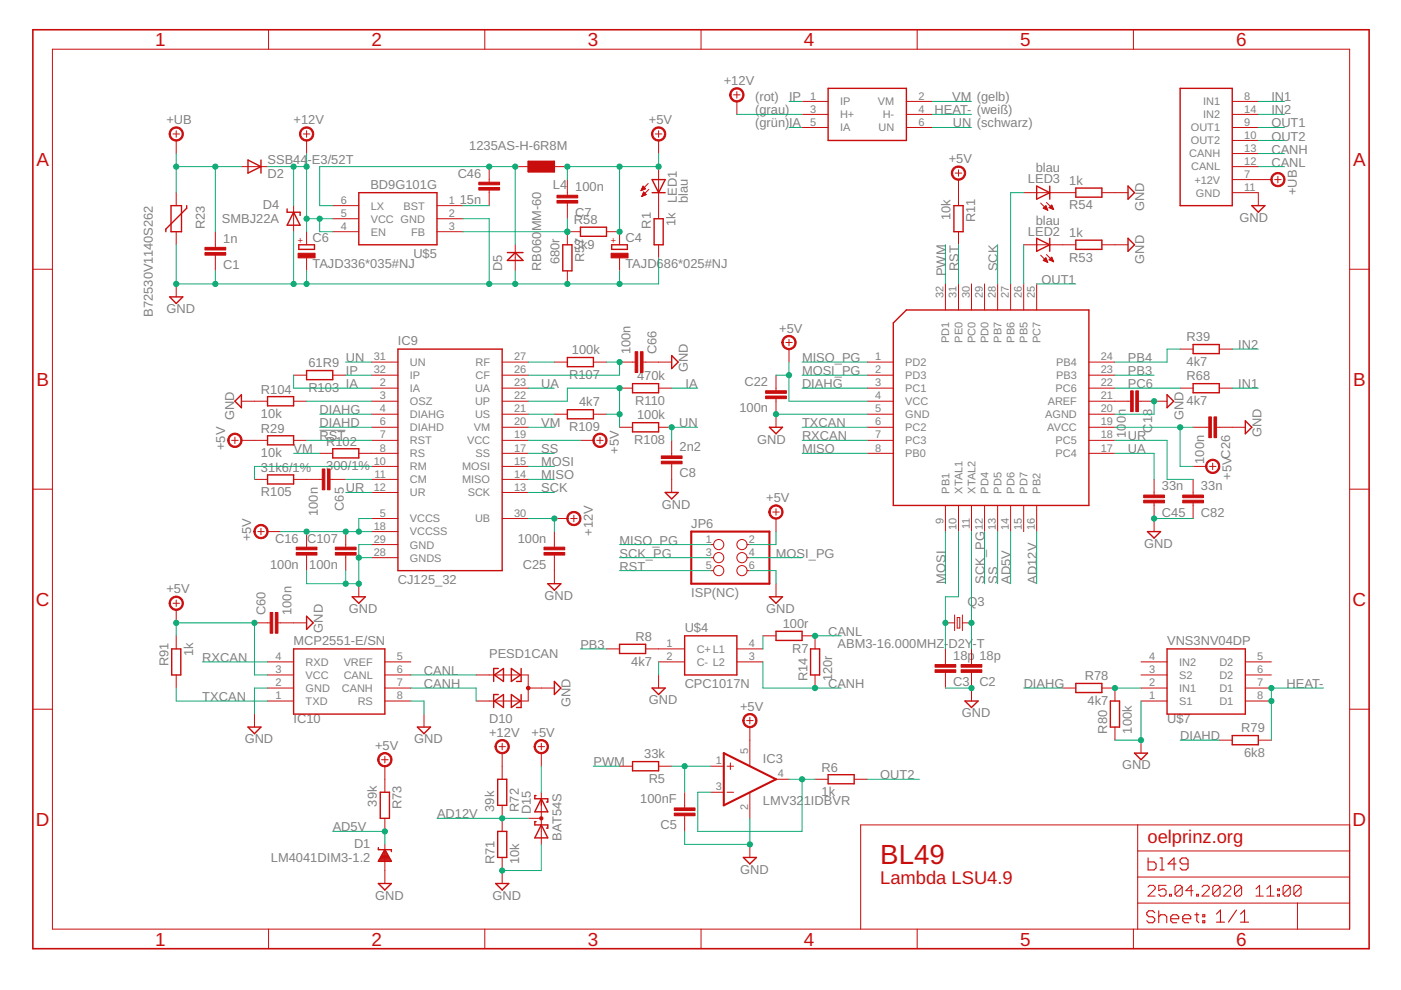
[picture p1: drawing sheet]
<svg xmlns="http://www.w3.org/2000/svg" width="297mm" height="210mm" viewBox="0 0 297 210" stroke-linecap="round" stroke-linejoin="round" font-family="sans-serif">
<path d="M67.8 91.2h5.4" fill="none" stroke="#808080" stroke-width=".21"/>
<g fill="none" stroke="#c90d0c" stroke-width=".3">
<path d="M175.6 18.7h16.6v11.1h-16.6zM250.2 18.7h11.1v24.9h-11.1zM52.6 33.9l2.7 1.4-2.7 1.4zM55.3 33.9v2.8M112 34.2h5.5v2.2h-5.5zM138.3 38.1h2.7l-1.4 2.8zM219.8 39.5l2.8 1.4-2.8 1.3zM222.6 39.5v2.7M228.1 39.9h5.5v1.9h-5.5zM239.2 39.5l1.3 1.4-1.3 1.3zM36.3 43.6h2.2v5.5h-2.2zM39.6 43.6v.6l-4.4 4.4v.5"/>
<path d="M60.9 44.3v.7h2.7v.7M62.3 45l1.3 2.8h-2.7zM63.4 51.9h3.3v1h-3.3zM76.1 40.9h16.5v11h-16.5zM107.6 53.6h3.3M109.2 53.6l1.7 1.6h-3.3zM119.3 51.9h2v5.5h-2zM123.1 48.2h5.5v1.9h-5.5zM129.7 51.9h3.3v1h-3.3zM138.3 40.9h2.7M138.7 46.4h1.9v5.5h-1.9zM202.2 43.6h2v5.5h-2z"/>
<path d="M219.8 50.5l2.8 1.4-2.8 1.4zM222.6 50.5v2.8M228.1 50.9h5.5v2h-5.5zM239.2 50.5l1.3 1.4-1.3 1.4zM265.4 43.6h2.8l-1.4 1.4zM36 62.9h2.8l-1.4 1.4zM65 78.6h5.5v1.9h-5.5zM84.4 74h22.1v47h-22.1zM120.3 75.8h5.5v1.9h-5.5zM142.4 75.4l1.4 1.4-1.4 1.3zM189.4 68.5l2.8-2.8h38.7v41.5h-41.5zM253 73h5.5v2h-5.5z"/>
<path d="M51.2 83.7v2.7l-1.4-1.3zM56.7 84.1h5.6v1.9h-5.6zM56.7 92.4h5.6v1.9h-5.6zM70.5 95.1h5.6v2h-5.6zM120.3 86.9h5.5v1.9h-5.5zM134.1 89.6h5.5v2h-5.5zM134.1 81.3h5.5v2h-5.5zM163.1 90.6h2.8l-1.4 1.4zM247.4 83.7l1.4 1.4-1.4 1.3zM253 81.3h5.5v2h-5.5zM264 89.2l1.4 1.4-1.4 1.4zM56.7 100.7h5.6v1.9h-5.6z"/>
<path d="M141 104.4h2.8l-1.4 1.4zM243.3 112.7h2.8l-1.4 1.4zM36.4 137.6h1.9v5.5h-1.9zM62.3 137.6h19.3v13.8h-19.3zM65 130.7l1.4 1.4-1.4 1.3zM74.7 126.5h2.7l-1.3 1.4zM116.1 123.8h2.8l-1.4 1.3zM131.4 136.6h5.5v2h-5.5zM145.2 134.8h11v8.3h-11zM163.1 126.5h2.8l-1.4 1.4zM164.5 133.9h5.6v1.9h-5.6zM171.9 137.6h1.9v5.5h-1.9z"/>
<path d="M247.4 137.6h16.6v13.8h-16.6zM52.6 154.2h2.7l-1.3 1.4zM88.5 154.2h2.8l-1.4 1.4zM104.8 143.1l1.9-1.4v2.8zM104.8 148.6l1.9-1.3v2.7zM105.6 141.7h-.9v2.8M105.6 147.3h-.9v2.7M108.4 147.3l1.9 1.3-1.9 1.4zM108.4 141.7l1.9 1.4-1.9 1.4zM110.5 141.7v2.8h-1M110.5 147.3v2.7h-1M117.5 144.5l1.4 1.4-1.4 1.4z"/>
<path d="M138.3 145.9h2.7l-1.4 1.4zM204.6 148.6h2.8l-1.4 1.4zM228.1 144.9h5.5v1.9h-5.5zM235.4 148.6h2v5.6h-2zM240.5 159.7h2.8l-1.4 1.4zM261.3 156h5.5v1.9h-5.5zM80.2 179.7v.4h2.8v.5M80.6 168h2v5.5h-2zM105.5 176.3h1.9v5.5h-1.9zM105.5 165.2h1.9v5.6h-1.9zM113.7 174.2h-.3v.7h2.7v.7h-.2M113.7 168.7h-.3v.7h2.7v.7h-.2"/>
<path d="M114.8 174.9l1.3 2.8h-2.7zM114.8 169.4l1.3 2.7h-2.7zM134.1 161.5h5.5v1.9h-5.5zM175.6 164.3h5.5v1.9h-5.5zM80.2 187.3h2.8l-1.4 1.4zM80.3 182.6h2.6M80.4 182.3h2.4M80.5 182.1h2.2M80.7 181.8h1.8M80.8 181.6h1.6M80.9 181.3h1.4M81.1 181.1h1"/>
<path d="M81.2 180.8h.8M81.3 180.6h.6M81.5 180.4h.2M81.6 180.1l1.4 2.5h-2.8zM105.1 187.3h2.8l-1.4 1.4zM157.6 181.8h2.8l-1.4 1.4z"/>
</g>
<g fill="none" stroke="#c90d0c" stroke-width=".21">
<path d="M11.1 10.4h275.1v186.6h-275.1zM56.9 6.3v4.1M102.8 6.3v4.1M148.6 6.3v4.1M156.2 19.4v1.4M194.5 6.3v4.1M240.3 6.3v4.1M36.7 28.4h1.4M37.4 27.7v1.4M37.4 29.8v2.8M51.2 35.3h5.5M64.3 28.4h1.4"/>
<path d="M65 27.7v1.4M65 29.8v2.8M103.7 35.3v3.3M109.2 35.3h2.8M117.5 35.3h2.8M120.3 38.1v3.3M136.1 40h.7M136.2 39.8h.5M136.2 39.7h.4M136.3 39.6h.1M136.3 39.5l.6 .5-1 .4zM137.4 38.9l-1.5 1.5"/>
<path d="M139 28.4h1.3M139.6 27.7v1.4M139.6 29.8v2.8M139.6 35.3v11.1M155.5 20.1h1.4M156.2 21.5v2.8M170.1 21.5h5.5M170.1 24.3h5.5M170.1 27h5.5M192.2 21.5h5.5M192.2 24.3h5.5M192.2 27h5.5"/>
<path d="M202.5 36.7h1.4M203.2 36v1.4M203.2 38.1v5.5M261.3 35.3h5.5M261.3 21.5h5.5M261.3 24.3h5.5M261.3 27h5.5M261.3 32.6h5.5M261.3 38.1h8.3M261.3 29.8h5.5M270.3 38.1h1.3M270.9 37.4v1.4"/>
<path d="M7 57.1h4.1M37.4 40.9v2.7M37.4 49.1v2.8M45.7 49.1v3.4M45.7 54.1v3.3M62.3 43.6v5.5M65 49.1v2.8M65 54.7v2.7M70.5 43.6h5.6M70.5 46.4h5.6M70.5 49.1h5.6M92.6 43.6h5.6"/>
<path d="M92.6 46.4h5.6M92.6 49.1h5.6M103.7 40.3v3.3M109.2 51.9v5.5M120.3 43.1v3.3M120.3 57.4v2.8M123.1 49.1h-2.8v2.8M128.6 49.1h2.8v2.8M131.4 54.7v2.7M135.9 40.4h.1M136 40.2h.3M136 40.1h.7"/>
<path d="M136.1 41.6h.1M136.1 41.4h.5M136.2 41.3h.7M136.2 41.2h.7M136.3 41h.5M136.4 40.9h.3M136.4 40.8h.1M136.5 40.7l.5 .6-.9 .4zM137.6 40.2l-1.5 1.5M139.6 51.9v2.8M203.2 49.1v2.8M217 51.9h11.1"/>
<path d="M217 40.9h11.1M220.6 54.1l1.5 1.5M220.6 43.1l1.5 1.5M221.2 55.2l.5-.5 .4 .9zM221.2 44.2l.9 .4M221.2 44.2l.5-.6 .4 1M221.2 44.1h.8M221.3 55.1h.6M221.3 55.3h.7M221.3 44h.6M221.4 55h.5M221.4 44.3h.6"/>
<path d="M221.5 43.9h.3M221.5 54.9h.3M221.6 55.4h.5M221.6 43.7h.2M221.7 54.7h.1M221.7 44.4h.4M221.9 54l1.5 1.5M221.9 42.9l1.5 1.5M221.9 55.5h.2M222.1 44.5h.1M222.4 55.1l.6-.6 .4 1zM222.4 44l.6-.5 .4 .9z"/>
<path d="M222.5 44h.7M222.5 55h.7M222.5 55.1h.7M222.6 43.9h.6M222.7 54.9h.4M222.7 44.1h.6M222.7 43.7h.4M222.8 54.7h.3M222.9 55.3h.4M222.9 43.6h.1M222.9 54.6h.1M223 44.3h.3"/>
<path d="M223.2 55.4h.2M223.3 44.4h.1M233.6 51.9h5.6M233.6 40.9h5.6M261.3 40.9h5.5v2.7M286.2 57.1h4.1M37.4 60.2v2.7M62.3 79.5h2.7M70.5 79.5h2.8M78.8 79.5h5.6M78.8 76.8h5.6M106.5 79.5h5.5"/>
<path d="M106.5 76.8h5.5M117.5 76.8h2.8M125.8 76.8h2.8M131.4 76.8h3.3M136.3 76.8h6.1M164.5 79.5v3.3M166.6 72.6h1.4M167.3 71.9v1.4M167.3 74v2.8M183.9 79.5h5.5M183.9 76.8h5.5M200.4 60.2v5.5"/>
<path d="M203.2 60.2v5.5M206 60.2v5.5M208.7 60.2v5.5M211.5 60.2v5.5M214.3 60.2v5.5M217 60.2v5.5M219.8 60.2v5.5M230.9 79.5h5.5M230.9 76.8h5.5M250.2 74h2.8M258.5 74h2.8M49.1 93.4h1.4"/>
<path d="M49.8 92.7v1.3M51.2 93.4h5.5M51.2 85.1h5.5M62.3 93.4h2.7M62.3 85.1h2.7M67.8 96.1h2.7M76.1 96.1h8.3M78.8 93.4h5.6M78.8 85.1h5.6M78.8 90.6h5.6M78.8 87.8h5.6M78.8 82.3h5.6"/>
<path d="M78.8 98.9h5.6M106.5 93.4h5.5M106.5 96.1h5.5M106.5 85.1h5.5M106.5 90.6h5.5M106.5 87.8h5.5M106.5 82.3h5.5M106.5 98.9h5.5M117.5 87.8h2.8M123.1 93.4h2.7M125.8 87.8h2.8M126.5 93.4h1.4"/>
<path d="M127.2 92.7v1.3M131.4 90.6h2.7M131.4 82.3h2.7M139.6 90.6h2.8M139.6 82.3h2.8M142.4 93.4v3.3M142.4 98.3v6.1M164.5 84.5v6.1M183.9 93.4h5.5M183.9 96.1h5.5M183.9 85.1h5.5M183.9 90.6h5.5"/>
<path d="M183.9 87.8h5.5M183.9 82.3h5.5M230.9 93.4h5.5M230.9 96.1h5.5M230.9 85.1h8.8M230.9 90.6h5.5M230.9 87.8h5.5M230.9 82.3h5.5M241.4 85.1h6M250.2 82.3h2.8M253 90.6h3.3M253 98.9h2.7"/>
<path d="M256.4 98.9h1.4M257.1 98.2v1.4M258 90.6h6M258.5 82.3h2.8M7 103.7h4.1M54 101.6h2.7M54.7 112.7h1.3M55.3 112v1.4M56.7 112.7h2.8M62.3 101.6h6M65 112.7v3.3M65 117.7v3.3"/>
<path d="M70 101.6h3.3M73.3 112.7v3.3M73.3 117.7v3.3M78.8 101.6h5.6M78.8 109.9h5.6M78.8 104.4h5.6M78.8 115.5h5.6M78.8 118.2h5.6M78.8 112.7h5.6M106.5 101.6h5.5M106.5 109.9h5.5M106.5 104.4h5.5"/>
<path d="M117.5 112.7v3.3M117.5 117.7v6.1M117.5 109.9h2.8M121 109.9h1.4M121.7 109.2v1.4M150.7 115.5h.6M150.7 118.2h.6M158.4 115.5h.6M158.4 118.2h.6M163.8 108.6h1.4M164.5 107.9v1.3M164.5 109.9v2.8"/>
<path d="M200.4 107.2v5.5M203.2 107.2v5.5M206 107.2v5.5M208.7 107.2v5.5M211.5 107.2v5.5M214.3 107.2v5.5M217 107.2v5.5M219.8 107.2v5.5M244.7 101.6v3.4M244.7 106.6v6.1M253 101.6v3.4M253 106.6v3.3"/>
<path d="M286.2 103.7h4.1M36.7 127.9h1.4M37.4 127.2v1.4M37.4 129.3v2.8M37.4 134.8v2.8M54 132.1h3.3M58.9 132.1h6.1M76.1 123.8v2.7M128.6 137.6h2.8M136.9 137.6h8.3M150.7 121h.6M156.2 137.6h5.6"/>
<path d="M158.4 121h.6M161.8 134.8h2.7M164.5 123.8v2.7M170.1 134.8h2.7v2.8M200.4 137.6v3.3M200.4 132.1h2M202.4 130.4v3.3M202.9 130.9h.6v2.3h-.6zM204 130.4v3.3M204 132.1h2M206 137.6v3.3M7 150.4h4.1"/>
<path d="M37.4 143.1v2.8M54 151.4v2.8M56.7 145.9h5.6M56.7 148.6h5.6M56.7 143.1h5.6M56.7 140.3h5.6M81.6 145.9h5.5M81.6 148.6h5.5M81.6 143.1h5.5M81.6 140.3h5.5M89.9 151.4v2.8M100.9 143.1h11.1v5.5h-11.1"/>
<path d="M105.8 158.3h1.4M106.5 157.6v1.4M106.5 159.7v5.5M112 145.9h5.5M114.1 158.3h1.4M114.8 157.6v1.4M114.8 159.7v2.8M139.6 140.3h5.6M139.6 143.1v2.8M156.2 140.3h5.6M158.3 152.8h1.4M159 152.1v1.4"/>
<path d="M159 154.2v8.3M172.8 143.1v2.8M200.4 142.6v3.3M206 142.6v6M225.3 145.9h2.8M233.6 145.9h2.8v2.7M236.4 154.2v2.7M241.9 145.9h5.5M241.9 148.6h5.5M241.9 143.1h5.5M241.9 140.3h5.5M241.9 156.9v2.8"/>
<path d="M258.5 156.9h2.8M264 145.9h5.6M264 148.6h5.6M264 143.1h5.6M264 140.3h5.6M266.8 156.9h2.8M286.2 150.4h4.1M80.9 161.1h1.4M81.6 160.4v1.4M81.6 162.5v5.5M81.6 173.5v2.8M81.6 179v8.3"/>
<path d="M106.5 170.8v5.5M112 173.5h2.8M114.8 168v11M131.4 162.5h2.7M139.6 162.5h2.8M145.2 168v3.3M145.2 173v3.3M150.7 162.5h2.8M150.7 168h2.8M154.2 162.5h1.3M154.2 168h1.3M154.9 161.8v1.4"/>
<path d="M159 168v5.5M159 179v2.8M164.5 165.2h2.8M172.8 165.2h2.8M181.1 165.2h2.8M241.2 174.9v22.1M286.2 174.9h-103.7v22.1M56.9 197v4.1M102.8 197v4.1M106.5 181.8v5.5M148.6 197v4.1M194.5 197v4.1"/>
<path d="M240.3 197v4.1M241.2 191.5h45M241.2 185.9h45M241.2 180.4h45M243.4 188.1l.4-.4h.7l.4 .4v.4l-1.5 1.5h1.5M247.2 187.7h-1.5v1.1l.7-.3h.4l.4 .3v.8l-.4 .4h-.7l-.4-.4M248 189.6h.4v.4h-.4zM250.7 188.1v1.5l-.4 .4h-.8l-.4-.4M250.7 188.1l-.4-.4h-.8l-.4 .4v1.5M250.7 188.1l-1.6 1.5M252.9 188.8h-1.5l1.2-1.1v2.3M253.7 189.6h.4v.4h-.4z"/>
<path d="M254.8 188.1l.4-.4h.8l.4 .4v.4l-1.6 1.5h1.6M258.7 188.1v1.5l-.4 .4h-.8l-.4-.4M258.7 188.1l-.4-.4h-.8l-.4 .4v1.5M258.7 188.1l-1.6 1.5M259.4 188.1l.4-.4h.8l.4 .4v.4l-1.6 1.5h1.6M263.2 188.1v1.5l-.3 .4h-.8l-.4-.4M263.2 188.1l-.3-.4h-.8l-.4 .4v1.5M263.2 188.1l-1.5 1.5M266.3 190h1.5M266.3 188.5l.8-.8v2.3M268.6 190h1.5M268.6 188.5l.8-.8v2.3"/>
<path d="M270.9 189.6h.4v.4h-.4zM270.9 188.5h.4v.3h-.4zM273.6 188.1v1.5l-.4 .4h-.8l-.4-.4M273.6 188.1l-.4-.4h-.8l-.4 .4v1.5M273.6 188.1l-1.6 1.5M275.1 191.5v5.5M275.8 188.1v1.5l-.3 .4h-.8l-.4-.4M275.8 188.1l-.3-.4h-.8l-.4 .4v1.5M275.8 188.1l-1.5 1.5"/>
<circle cx="152.4" cy="115.5" r="1.08"/>
<circle cx="152.4" cy="118.2" r="1.08"/>
<circle cx="157.3" cy="115.5" r="1.08"/>
<circle cx="157.3" cy="118.2" r="1.08"/>
<circle cx="152.4" cy="121" r="1.08"/>
<circle cx="157.3" cy="121" r="1.08"/>
</g>
<g fill="#c90d0c" stroke="#c90d0c" stroke-width=".21">
<path d="M62.8 117.1h4.4v.6h-4.4z"/>
<path d="M62.8 116h4.4v.6h-4.4z"/>
<path d="M115.3 116h4.4v.6h-4.4z"/>
<path d="M115.3 117.1h4.4v.6h-4.4z"/>
<path d="M71.1 117.1h4.4v.6h-4.4z"/>
<path d="M71.1 116h4.4v.6h-4.4z"/>
<path d="M68.3 99.4h.6v4.4h-.6z"/>
<path d="M69.4 99.4h.6v4.4h-.6z"/>
<path d="M134.7 74.6h.5v4.4h-.5z"/>
<path d="M135.8 74.6h.5v4.4h-.5z"/>
<path d="M203.8 140.9h4.4v.6h-4.4z"/>
<path d="M203.8 142h4.4v.6h-4.4z"/>
<path d="M198.2 140.9h4.4v.6h-4.4z"/>
<path d="M198.2 142h4.4v.6h-4.4z"/>
<path d="M256.3 88.4h.5v4.4h-.5z"/>
<path d="M257.4 88.4h.5v4.4h-.5z"/>
<path d="M250.8 105h4.4v.5h-4.4z"/>
<path d="M250.8 106.1h4.4v.5h-4.4z"/>
<path d="M242.5 105h4.4v.5h-4.4z"/>
<path d="M242.5 106.1h4.4v.5h-4.4z"/>
<path d="M239.7 82.9h.6v4.4h-.6z"/>
<path d="M240.8 82.9h.6v4.4h-.6z"/>
<path d="M162.3 84h4.4v.5h-4.4z"/>
<path d="M162.3 82.8h4.4v.6h-4.4z"/>
<path d="M58.4 129.9h.5v4.4h-.5z"/>
<path d="M57.3 129.9h.5v4.4h-.5z"/>
<path d="M43.5 52.5h4.4v.5h-4.4z"/>
<path d="M43.5 53.6h4.4v.5h-4.4z"/>
<path d="M129.6 53.7h3.6v1h-3.6z"/>
<path d="M63.2 53.7h3.6v1h-3.6z"/>
<path d="M101.5 39.8h4.4v.5h-4.4z"/>
<path d="M101.5 38.6h4.4v.6h-4.4z"/>
<path d="M118.1 41.4h4.4v.6h-4.4z"/>
<path d="M118.1 42.5h4.4v.6h-4.4z"/>
<path d="M112 34.2h5.5v2.2h-5.5z"/>
<path d="M143 171.3h4.4v.6h-4.4z"/>
<path d="M143 172.4h4.4v.6h-4.4z"/>
<path d="M140.2 96.7h4.4v.5h-4.4z"/>
<path d="M140.2 97.8h4.4v.5h-4.4z"/>
</g>
<g fill="#c90d0c" stroke="#c90d0c" stroke-width=".21">
<path d="M80.5 160.1a1.53 1.53 0 0 1 2.4 .2 1.53 1.53 0 0 1-.9 2.2 1.53 1.53 0 0 1-1.9-1.4h.2a1.24 1.24 0 0 1 1.8-1.2 1.24 1.24 0 0 1 .3 2.1 1.24 1.24 0 0 1-2-.6l-.1-.3h-.2z" fill-rule="evenodd"/>
<path d="M126.1 92.4a1.52 1.52 0 0 1 2.4 .1 1.52 1.52 0 0 1-.9 2.3 1.52 1.52 0 0 1-1.9-1.4h.3a1.24 1.24 0 0 1 1.7-1.2 1.24 1.24 0 0 1 .3 2.1 1.24 1.24 0 0 1-2-.6v-.3h-.3z" fill-rule="evenodd"/>
<path d="M54.2 111.7a1.52 1.52 0 0 1 2.4 .2 1.52 1.52 0 0 1-.9 2.3 1.52 1.52 0 0 1-1.9-1.5h.3a1.24 1.24 0 0 1 1.8-1 1.24 1.24 0 0 1 .2 2.1 1.24 1.24 0 0 1-2-.8v-.3h-.3z" fill-rule="evenodd"/>
<path d="M256 97.9a1.52 1.52 0 0 1 2.4 .2 1.52 1.52 0 0 1-.8 2.2 1.52 1.52 0 0 1-2-1.4h.3a1.24 1.24 0 0 1 1.8-1 1.24 1.24 0 0 1 .2 2.1 1.24 1.24 0 0 1-2-.8v-.3h-.3z" fill-rule="evenodd"/>
<path d="M48.7 92.4a1.53 1.53 0 0 1 2.4 .1 1.53 1.53 0 0 1-.9 2.3 1.53 1.53 0 0 1-1.9-1.4h.3a1.24 1.24 0 0 1 1.7-1.2 1.24 1.24 0 0 1 .3 2.1 1.24 1.24 0 0 1-2-.6v-.3h-.3z" fill-rule="evenodd"/>
<path d="M163.4 107.5a1.52 1.52 0 0 1 2.4 .2 1.52 1.52 0 0 1-.9 2.3 1.52 1.52 0 0 1-1.9-1.4h.3a1.24 1.24 0 0 1 1.7-1.2 1.24 1.24 0 0 1 .3 2.1 1.24 1.24 0 0 1-2-.6v-.3h-.3z" fill-rule="evenodd"/>
<path d="M113.6 157.3a1.53 1.53 0 0 1 2.5 .2 1.53 1.53 0 0 1-.9 2.3 1.53 1.53 0 0 1-2-1.5h.3a1.24 1.24 0 0 1 1.8-1.2 1.24 1.24 0 0 1 .3 2.1 1.24 1.24 0 0 1-2-.6l-.1-.3h-.3z" fill-rule="evenodd"/>
<path d="M166.1 71.6a1.52 1.52 0 0 1 2.5 .2 1.52 1.52 0 0 1-.9 2.3 1.52 1.52 0 0 1-1.9-1.5h.2a1.24 1.24 0 0 1 1.8-1.1 1.24 1.24 0 0 1 .3 2 1.24 1.24 0 0 1-2-.6l-.1-.3h-.2z" fill-rule="evenodd"/>
<path d="M36.2 126.9a1.52 1.52 0 0 1 2.5 .2 1.52 1.52 0 0 1-.9 2.3 1.52 1.52 0 0 1-1.9-1.5h.2a1.25 1.25 0 0 1 1.9-1 1.25 1.25 0 0 1 .1 2.1 1.25 1.25 0 0 1-1.9-.8l-.1-.3h-.2z" fill-rule="evenodd"/>
<path d="M202.1 35.7a1.53 1.53 0 0 1 2.4 .2 1.53 1.53 0 0 1-.8 2.3 1.53 1.53 0 0 1-2-1.5h.3a1.24 1.24 0 0 1 1.7-1.2 1.24 1.24 0 0 1 .3 2.1 1.24 1.24 0 0 1-2-.6v-.3h-.3z" fill-rule="evenodd"/>
<path d="M63.9 27.4a1.51 1.51 0 0 1 2.4 .2 1.51 1.51 0 0 1-.9 2.3 1.51 1.51 0 0 1-1.9-1.5h.3a1.24 1.24 0 0 1 1.8-1 1.24 1.24 0 0 1 .2 2.1 1.24 1.24 0 0 1-2-.8v-.3h-.3z" fill-rule="evenodd"/>
<path d="M138.5 27.4a1.52 1.52 0 0 1 2.4 .3 1.52 1.52 0 0 1-.9 2.2 1.52 1.52 0 0 1-1.9-1.5h.3a1.24 1.24 0 0 1 1.8-1 1.24 1.24 0 0 1 .2 2.1 1.24 1.24 0 0 1-2-.8v-.3h-.3z" fill-rule="evenodd"/>
<path d="M36.2 27.4a1.51 1.51 0 0 1 2.4 .2 1.51 1.51 0 0 1-.8 2.3 1.51 1.51 0 0 1-1.9-1.5h.2a1.25 1.25 0 0 1 1.9-1 1.25 1.25 0 0 1 .1 2.1 1.25 1.25 0 0 1-1.9-.8l-.1-.3h-.2z" fill-rule="evenodd"/>
<path d="M157.9 151.8a1.52 1.52 0 0 1 2.4 .2 1.52 1.52 0 0 1-.9 2.2 1.52 1.52 0 0 1-1.9-1.4h.3a1.24 1.24 0 0 1 1.8-1.1 1.24 1.24 0 0 1 .1 2.1 1.24 1.24 0 0 1-1.9-.7v-.3h-.3z" fill-rule="evenodd"/>
<path d="M269.8 37.1a1.51 1.51 0 0 1 2.4 .2 1.51 1.51 0 0 1-.8 2.2 1.51 1.51 0 0 1-2-1.4h.3a1.24 1.24 0 0 1 1.8-1.1 1.24 1.24 0 0 1 .2 2.1 1.24 1.24 0 0 1-2-.7v-.3h-.3z" fill-rule="evenodd"/>
<path d="M120.5 108.9a1.52 1.52 0 0 1 2.5 .2 1.52 1.52 0 0 1-.9 2.3 1.52 1.52 0 0 1-1.9-1.5h.2a1.25 1.25 0 0 1 1.9-1 1.25 1.25 0 0 1 .1 2.1 1.25 1.25 0 0 1-1.9-.8l-.1-.3h-.2z" fill-rule="evenodd"/>
<path d="M105.3 157.3a1.53 1.53 0 0 1 2.5 .2 1.53 1.53 0 0 1-.9 2.3 1.53 1.53 0 0 1-2-1.5h.3a1.24 1.24 0 0 1 1.8-1.2 1.24 1.24 0 0 1 .3 2.1 1.24 1.24 0 0 1-2-.6l-.1-.3h-.3z" fill-rule="evenodd"/>
<path d="M155.1 19.1a1.53 1.53 0 0 1 2.4 .2 1.53 1.53 0 0 1-.9 2.3 1.53 1.53 0 0 1-1.9-1.5h.3a1.24 1.24 0 0 1 1.7-1.2 1.24 1.24 0 0 1 .3 2.1 1.24 1.24 0 0 1-2-.6v-.3h-.3z" fill-rule="evenodd"/>
<circle cx="114.8" cy="173.5" r=".35"/>
<circle cx="112" cy="145.9" r=".38"/>
</g>
<g fill="none" stroke="#c90d0c" stroke-width=".23">
<path d="M243.4 181.9v2.5h1.3l.4-.4v-.8l-.4-.4h-1.3M244.8 193.5l-.4-.4h-.8l-.5 .4v.5l.5 .4h.8l.4 .4v.4l-.4 .4h-.8l-.5-.4M245.7 194.4l.4-.4h.9l.4 .4v1.2M245.7 193.1v2.5M246 184.4h.8M246 181.9h.4v2.5M248.2 194.8h1.7v-.4l-.4-.4h-.9l-.4 .4v.8l.4 .4h.9M249.3 183.2h-1.7l1.3-1.3v2.5M250.8 194.8h1.7v-.4l-.5-.4h-.8l-.4 .4v.8l.4 .4h.8M251.9 183.2h-1.3l-.4-.4v-.5l.4-.4h.9l.4 .4v1.7l-.4 .4h-.9l-.4-.4M253.3 194h.9M253.7 193.5v1.7l.5 .4"/>
<path d="M255 194h.4v.4h-.4zM255 195.2h.4v.4h-.4zM257.9 193.8l.9-.8v2.5M257.9 195.5h1.7M262.2 193l-1.7 2.5M263 195.5h1.7M263 193.8l.9-.8v2.5"/>
</g>
<path d="M7 6.3h283.3v194.8h-283.3z" fill="none" stroke="#c90d0c" stroke-width=".34"/>
<path d="M146.6 112.7h16.5v11.1h-16.5zM153.5 159.7l11 5.5-11 5.6z" fill="none" stroke="#c90d0c" stroke-width=".44"/>
<g fill="none" stroke="#0dab76" stroke-width=".21">
<path d="M37.4 32.6v8.3M37.4 35.3h13.8M45.7 35.3v13.8M56.7 35.3h8.3M62.3 35.3v8.3M65 32.6v16.5M131.4 35.3v13.8M139.6 32.6v2.7h-19.3v2.8M156.2 24.3h13.9M167.3 27h2.8M167.3 21.5h2.8M197.7 27h8.3"/>
<path d="M197.7 21.5h8.3M197.7 24.3h8.3M266.8 35.3h5.5M266.8 27h5.5M266.8 21.5h5.5M266.8 24.3h5.5M266.8 32.6h5.5M266.8 29.8h5.5M37.4 51.9v8.3h102.2v-5.5M45.7 57.4v2.8M62.3 49.1v11.1M65 57.4v2.8"/>
<path d="M65 46.4h5.5M67.8 46.4v2.7h2.7M70.5 43.6h-2.7v-8.3h41.4v16.6M98.2 46.4h5.5v13.8M98.2 43.6h5.5M109.2 57.4v2.8M120.3 46.4v2.7h-22.1M131.4 57.4v2.8M200.4 51.9v8.3M203.2 51.9v8.3M211.5 51.9v8.3M217 40.9h-2.7v19.3"/>
<path d="M217 51.9v8.3M62.3 79.5v2.8h16.5M73.3 79.5h5.5M73.3 76.8h5.5M112 76.8h5.5M128.6 76.8h2.8v2.7h-19.4M164.5 79.5h2.8M167.3 76.8v8.3h16.6M170.1 79.5h13.8M170.1 76.8h13.8M219.8 60.2h8.3M236.4 79.5h8.3"/>
<path d="M250.2 74h-2.8v2.8h-11M261.3 74h5.5M62.3 96.1h5.5M65 93.4h13.8M65 85.1h13.8M67.8 87.8h11M67.8 90.6h11M78.8 98.9h-24.8v2.7M112 87.8h5.5M112 85.1h8.3v-2.8h11.1v8.3M112 93.4h11.1M112 90.6h5.5"/>
<path d="M112 98.9h5.5M112 82.3h5.5M112 96.1h5.5M128.6 87.8h2.8M142.4 82.3h5.5M147.9 90.6h-5.5v2.8M164.5 87.8h19.4M170.1 93.4h13.8M170.1 90.6h13.8M170.1 82.3h13.8M170.1 96.1h13.8M236.4 96.1h8.3v5.5"/>
<path d="M236.4 93.4h11v8.2h5.6M236.4 90.6h16.6M236.4 82.3h13.8M244.7 85.1v2.7h-8.3M250.2 90.6v8.3h2.8M261.3 82.3h5.5M59.5 112.7h19.3M73.3 101.6h5.5M73.3 104.4h5.5M76.1 118.2h2.7M78.8 115.5h-2.7v8.3h-11.1v-2.8M78.8 109.9h-2.7v2.8"/>
<path d="M112 109.9h5.5v2.8M112 101.6h5.5M112 104.4h5.5M131.4 115.5h19.3M131.4 118.2h19.3M159 118.2h11.1M164.5 112.7v2.8h-5.5M200.4 112.7v11.1M203.2 112.7v13.8h-2.8v11.1M206 112.7v24.9M208.7 112.7v11.1M211.5 112.7v11.1"/>
<path d="M214.3 112.7v11.1M219.8 112.7v11.1M244.7 109.9h8.3M37.4 134.8v-2.7h16.6v11h2.7M73.3 121v2.8M123.1 137.6h5.5M131.4 121h19.3M159 121h5.5v2.8M161.8 134.8v2.8M172.8 134.8h5.6M37.4 145.9v2.7h19.3M42.9 140.3h13.8"/>
<path d="M56.7 145.9h-2.7v5.5M87.1 145.9h13.8v2.7M87.1 148.6h2.8v2.8M87.1 143.1h13.8M139.6 140.3v2.8M161.8 140.3v5.6h16.6M200.4 145.9h5.6M217 145.9h8.3M236.4 145.9h5.5M241.9 148.6v8.3h-5.5M250.2 156.9h8.3M280.6 145.9h-11v11"/>
<path d="M70.5 176.3h11.1v2.7M92.6 173.5h19.4M114.8 162.5v5.5M114.8 179v5.6h-8.3M125.8 162.5h5.6M142.4 162.5h8.3M145.2 162.5v5.5M159 173.5v5.5h-13.8v-2.7M167.3 165.2h5.5M170.1 165.2v11.1h-22.2v-8.3h2.8M183.9 165.2h11"/>
</g>
<g fill="#0dab76" stroke="#0dab76" stroke-width=".21">
<circle cx="241.9" cy="156.9" r=".55"/>
<circle cx="106.5" cy="184.6" r=".55"/>
<circle cx="76.1" cy="118.2" r=".55"/>
<circle cx="73.3" cy="123.8" r=".55"/>
<circle cx="76.1" cy="123.8" r=".55"/>
<circle cx="206" cy="145.9" r=".55"/>
<circle cx="244.7" cy="109.9" r=".55"/>
<circle cx="244.7" cy="85.1" r=".55"/>
<circle cx="164.5" cy="87.8" r=".55"/>
<circle cx="65" cy="60.2" r=".55"/>
<circle cx="131.4" cy="60.2" r=".55"/>
<circle cx="45.7" cy="60.2" r=".55"/>
<circle cx="62.3" cy="60.2" r=".55"/>
<circle cx="103.7" cy="60.2" r=".55"/>
<circle cx="37.4" cy="60.2" r=".55"/>
<circle cx="120.3" cy="60.2" r=".55"/>
<circle cx="109.2" cy="60.2" r=".55"/>
<circle cx="159" cy="179" r=".55"/>
<circle cx="76.1" cy="112.7" r=".55"/>
<circle cx="73.3" cy="112.7" r=".55"/>
<circle cx="65" cy="112.7" r=".55"/>
<circle cx="167.3" cy="79.5" r=".55"/>
<circle cx="54" cy="132.1" r=".55"/>
<circle cx="37.4" cy="132.1" r=".55"/>
<circle cx="131.4" cy="35.3" r=".55"/>
<circle cx="139.6" cy="35.3" r=".55"/>
<circle cx="131.4" cy="49.1" r=".55"/>
<circle cx="120.3" cy="35.3" r=".55"/>
<circle cx="250.2" cy="90.6" r=".55"/>
<circle cx="142.4" cy="90.6" r=".55"/>
<circle cx="236.4" cy="145.9" r=".55"/>
<circle cx="81.6" cy="176.3" r=".55"/>
<circle cx="106.5" cy="173.5" r=".55"/>
<circle cx="131.4" cy="87.8" r=".55"/>
<circle cx="131.4" cy="82.3" r=".55"/>
<circle cx="131.4" cy="76.8" r=".55"/>
<circle cx="269.6" cy="148.6" r=".55"/>
<circle cx="269.6" cy="145.9" r=".55"/>
<circle cx="206" cy="132.1" r=".55"/>
<circle cx="200.4" cy="132.1" r=".55"/>
<circle cx="45.7" cy="35.3" r=".55"/>
<circle cx="37.4" cy="35.3" r=".55"/>
<circle cx="172.8" cy="134.8" r=".55"/>
<circle cx="172.8" cy="145.9" r=".55"/>
<circle cx="62.3" cy="35.3" r=".55"/>
<circle cx="65" cy="46.4" r=".55"/>
<circle cx="67.8" cy="46.4" r=".55"/>
<circle cx="65" cy="35.3" r=".55"/>
<circle cx="117.5" cy="109.9" r=".55"/>
<circle cx="103.7" cy="35.3" r=".55"/>
<circle cx="109.2" cy="35.3" r=".55"/>
<circle cx="120.3" cy="49.1" r=".55"/>
<circle cx="145.2" cy="162.5" r=".55"/>
<circle cx="170.1" cy="165.2" r=".55"/>
</g>
<text font-size="5.9" fill="#c90d0c" x="186.6" y="183.2">BL49</text>
<g font-size="4" fill="#c90d0c">
<text x="32.9" y="9.8">1</text>
<text x="78.8" y="9.8">2</text>
<text x="124.6" y="9.8">3</text>
<text x="170.4" y="9.8">4</text>
<text x="216.3" y="9.8">5</text>
<text x="262.1" y="9.8">6</text>
<text x="7.7" y="35.2">A</text>
<text x="286.9" y="35.2">A</text>
<text x="7.7" y="81.8">B</text>
<text x="286.9" y="81.8">B</text>
<text x="7.6" y="128.5">C</text>
<text x="286.8" y="128.5">C</text>
<text x="7.6" y="175.1">D</text>
<text x="286.8" y="175.1">D</text>
<text x="32.9" y="200.5">1</text>
<text x="78.8" y="200.5">2</text>
<text x="124.6" y="200.5">3</text>
<text x="170.4" y="200.5">4</text>
<text x="216.3" y="200.5">5</text>
<text x="262.1" y="200.5">6</text>
</g>
<g font-size="3.9" fill="#c90d0c">
<text x="243.3" y="178.8">oelprinz.org</text>
<text x="186.6" y="187.3">Lambda LSU4.9</text>
</g>
<g font-size="2.7" fill="#808080">
<text x="153.5" y="18">+12V</text>
<text x="160.1" y="21.5">(rot)</text>
<text x="167.3" y="21.5">IP</text>
<text x="201.9" y="21.5">VM (gelb)</text>
<text x="269.6" y="21.5">IN1</text>
<text x="35.3" y="26.3">+UB</text>
<text x="62.2" y="26.3">+12V</text>
<text x="137.6" y="26.3">+5V</text>
<text x="160.1" y="24.3">(grau)</text>
<text x="160.1" y="27">(grün)IA</text>
<text x="198.2" y="24.3">HEAT- (weiß)</text>
<text x="202" y="27">UN (schwarz)</text>
<text x="269.6" y="27">OUT1</text>
<text x="269.6" y="24.3">IN2</text>
<text x="269.6" y="29.8">OUT2</text>
<text x="56.7" y="34.7">SSB44</text>
<text x="65.2" y="34.7">-E3/52T</text>
<text x="99.5" y="31.7">1235AS-H-6R8M</text>
<text x="201.1" y="34.6">+5V</text>
<text x="269.6" y="35.3">CANL</text>
<text x="269.6" y="32.6">CANH</text>
<text x="56.7" y="37.8">D2</text>
<text x="78.5" y="40">BD9G101G</text>
<text x="97" y="37.7">C46</text>
<text x="117.2" y="40">L4</text>
<text x="122" y="40.4">100n</text>
<text x="217.9" y="38.9">LED3</text>
<text x="219.6" y="36.6">blau</text>
<text x="226.7" y="39.2">1k</text>
<text x="274.9" y="41.4" transform="rotate(-90 274.9 41.4)">+UB</text>
<text x="47.1" y="47.3">SMBJ22A</text>
<text x="55.7" y="44.3">D4</text>
<text x="97.5" y="43.2">15n</text>
<text x="121.7" y="47.5">R58</text>
<text x="122" y="46">C7</text>
<text x="143.2" y="47.9" transform="rotate(-90 143.2 47.9)">1k</text>
<text x="143.5" y="43.1" transform="rotate(-90 143.5 43.1)">LED1</text>
<text x="145.9" y="43.1" transform="rotate(-90 145.9 43.1)">blau</text>
<text x="201.6" y="46.7" transform="rotate(-90 201.6 46.7)">10k</text>
<text x="206.8" y="47" transform="rotate(-90 206.8 47)">R11</text>
<text x="219.6" y="47.6">blau</text>
<text x="226.7" y="44.4">R54</text>
<text x="242.6" y="44.8" transform="rotate(-90 242.6 44.8)">GND</text>
<text x="262.8" y="47.1">GND</text>
<text x="43.4" y="48.6" transform="rotate(-90 43.4 48.6)">R23</text>
<text x="47.3" y="51.5">1n</text>
<text x="66.3" y="51.4">C6</text>
<text x="114.8" y="49.1" transform="rotate(-90 114.8 49.1)">MM-60</text>
<text x="121.7" y="52.7">3k9</text>
<text x="132.6" y="51.4">C4</text>
<text x="138" y="48.5" transform="rotate(-90 138 48.5)">R1</text>
<text x="217.9" y="50">LED2</text>
<text x="226.7" y="50.2">1k</text>
<text x="47.3" y="57">C1</text>
<text x="66.3" y="56.9">TAJD336*035#NJ</text>
<text x="87.6" y="54.7">U$5</text>
<text x="106.5" y="57.4" transform="rotate(-90 106.5 57.4)">D5</text>
<text x="114.8" y="57.4" transform="rotate(-90 114.8 57.4)">RB060</text>
<text x="118.6" y="56" transform="rotate(-90 118.6 56)">680r</text>
<text x="123.9" y="55.5" transform="rotate(-90 123.9 55.5)">R57</text>
<text x="132.6" y="56.9">TAJD686*025#NJ</text>
<text x="200.5" y="58.6" transform="rotate(-90 200.5 58.6)">PWM</text>
<text x="203.2" y="57.4" transform="rotate(-90 203.2 57.4)">RST</text>
<text x="211.5" y="57.5" transform="rotate(-90 211.5 57.5)">SCK</text>
<text x="226.7" y="55.5">R53</text>
<text x="242.6" y="55.9" transform="rotate(-90 242.6 55.9)">GND</text>
<text x="220.8" y="60.2">OUT1</text>
<text x="32.4" y="67.1" transform="rotate(-90 32.4 67.1)">B72530V1140S262</text>
<text x="35.3" y="66.4">GND</text>
<text x="165.2" y="70.6">+5V</text>
<text x="65.4" y="77.9">61R9</text>
<text x="73.3" y="76.8">UN</text>
<text x="84.4" y="73.2">IC9</text>
<text x="121.3" y="75.1">100k</text>
<text x="133.7" y="75.1" transform="rotate(-90 133.7 75.1)">100n</text>
<text x="139.2" y="75.1" transform="rotate(-90 139.2 75.1)">C66</text>
<text x="170" y="76.8">MISO_PG</text>
<text x="239.2" y="76.8">PB4</text>
<text x="251.6" y="77.6">4k7</text>
<text x="251.6" y="72.4">R39</text>
<text x="262.5" y="74">IN2</text>
<text x="55.3" y="83.4">R104</text>
<text x="65.4" y="83.1">R103</text>
<text x="73.3" y="79.5">IP</text>
<text x="73.3" y="82.3">IA</text>
<text x="114.8" y="82.3">UA</text>
<text x="120.7" y="80.3">R107</text>
<text x="135.1" y="80.6">470k</text>
<text x="145.4" y="82.3">IA</text>
<text x="145.9" y="78.8" transform="rotate(-90 145.9 78.8)">GND</text>
<text x="157.8" y="81.9">C22</text>
<text x="170" y="82.3">DIAHG</text>
<text x="170" y="79.5">MOSI_PG</text>
<text x="239.2" y="82.3">PC6</text>
<text x="239.2" y="79.5">PB3</text>
<text x="251.6" y="80.7">R68</text>
<text x="262.5" y="82.3">IN1</text>
<text x="49.7" y="89" transform="rotate(-90 49.7 89)">GND</text>
<text x="55.3" y="88.7">10k</text>
<text x="67.8" y="87.8">DIAHG</text>
<text x="122.8" y="86.2">4k7</text>
<text x="134.7" y="85.9">R110</text>
<text x="135.1" y="88.9">100k</text>
<text x="156.8" y="87.4">100n</text>
<text x="238.7" y="89.8" transform="rotate(-90 238.7 89.8)">0n</text>
<text x="244.3" y="89.8" transform="rotate(-90 244.3 89.8)">18</text>
<text x="250.9" y="89" transform="rotate(-90 250.9 89)">GND</text>
<text x="251.6" y="85.9">4k7</text>
<text x="47.7" y="95.4" transform="rotate(-90 47.7 95.4)">+5V</text>
<text x="55.3" y="91.7">R29</text>
<text x="67.8" y="93.4">RST</text>
<text x="67.8" y="90.6">DIAHD</text>
<text x="69.2" y="94.5">R102</text>
<text x="114.8" y="90.6">VM</text>
<text x="120.7" y="91.4">R109</text>
<text x="134.5" y="94.2">R108</text>
<text x="144" y="90.6">UN</text>
<text x="144.1" y="95.7">2n2</text>
<text x="160.5" y="94">GND</text>
<text x="170" y="90.6">TXCAN</text>
<text x="170" y="93.4">RXCAN</text>
<text x="238.7" y="92.8" transform="rotate(-90 238.7 92.8)">10</text>
<text x="239.2" y="93.4">UR</text>
<text x="244.3" y="91.7" transform="rotate(-90 244.3 91.7)">C</text>
<text x="267.5" y="92.7" transform="rotate(-90 267.5 92.7)">GND</text>
<text x="55.3" y="100">31k6/1%</text>
<text x="55.3" y="97">10k</text>
<text x="62.2" y="96.1">VM</text>
<text x="69.2" y="99.7">3</text>
<text x="70.7" y="99.7">00/1%</text>
<text x="114.8" y="98.9">MOSI</text>
<text x="114.8" y="101.6">MISO</text>
<text x="114.8" y="96.1">SS</text>
<text x="131.2" y="96.2" transform="rotate(-90 131.2 96.2)">+5V</text>
<text x="144.1" y="101.2">C8</text>
<text x="170" y="96.1">MISO</text>
<text x="239.2" y="96.1">UA</text>
<text x="255.3" y="98.3" transform="rotate(-90 255.3 98.3)">100n</text>
<text x="261.1" y="101.7" transform="rotate(-90 261.1 101.7)">+5VC26</text>
<text x="55.3" y="105.2">R105</text>
<text x="73.3" y="104.4">UR</text>
<text x="114.8" y="104.4">SCK</text>
<text x="140.3" y="107.9">GND</text>
<text x="162.4" y="106.5">+5V</text>
<text x="246.3" y="104">33n</text>
<text x="254.6" y="104">33n</text>
<text x="67.4" y="109.4" transform="rotate(-90 67.4 109.4)">100n</text>
<text x="72.9" y="108.3" transform="rotate(-90 72.9 108.3)">C65</text>
<text x="125.7" y="113.6" transform="rotate(-90 125.7 113.6)">+12V</text>
<text x="146.6" y="112">JP6</text>
<text x="246.3" y="109.5">C45</text>
<text x="254.6" y="109.5">C82</text>
<text x="53.3" y="114.8" transform="rotate(-90 53.3 114.8)">+5V</text>
<text x="58.3" y="115.1">C16</text>
<text x="65.1" y="115.1">C107</text>
<text x="109.8" y="115">100n</text>
<text x="131.4" y="115.5">MISO_PG</text>
<text x="131.4" y="118.2">SCK_PG</text>
<text x="164.5" y="118.2">MOSI_PG</text>
<text x="242.6" y="116.2">GND</text>
<text x="35.3" y="125.8">+5V</text>
<text x="57.3" y="120.6">100n</text>
<text x="65.5" y="120.6">100n</text>
<text x="84.4" y="123.8">CJ125_32</text>
<text x="110.9" y="120.6">C25</text>
<text x="131.4" y="121">RST</text>
<text x="200.5" y="123.8" transform="rotate(-90 200.5 123.8)">MOSI</text>
<text x="208.7" y="123.8" transform="rotate(-90 208.7 123.8)">SCK_PG</text>
<text x="211.5" y="123.8" transform="rotate(-90 211.5 123.8)">SS</text>
<text x="214.3" y="123.8" transform="rotate(-90 214.3 123.8)">AD5V</text>
<text x="219.8" y="123.8" transform="rotate(-90 219.8 123.8)">AD12V</text>
<text x="56.3" y="130.4" transform="rotate(-90 56.3 130.4)">C60</text>
<text x="61.8" y="130.4" transform="rotate(-90 61.8 130.4)">100n</text>
<text x="74" y="130">GND</text>
<text x="115.5" y="127.2">GND</text>
<text x="146.6" y="126.5">ISP(NC)</text>
<text x="162.4" y="130">GND</text>
<text x="205.1" y="128.4">Q3</text>
<text x="62.2" y="136.7">MCP2551-E/SN</text>
<text x="68.5" y="134.1" transform="rotate(-90 68.5 134.1)">GND</text>
<text x="123.1" y="137.6">PB3</text>
<text x="134.8" y="135.9">R8</text>
<text x="145.2" y="134">U$4</text>
<text x="165.9" y="133.1">100r</text>
<text x="175.6" y="134.8">CANL</text>
<text x="177.6" y="137.3">ABM3-16.000MHZ-</text>
<text x="201.1" y="137.3">D2Y</text>
<text x="206.2" y="137.3">-T</text>
<text x="247.4" y="136.7">VNS3NV04DP</text>
<text x="35.7" y="141.2" transform="rotate(-90 35.7 141.2)">R91</text>
<text x="41" y="139.1" transform="rotate(-90 41 139.1)">1k</text>
<text x="42.9" y="140.3">RXCAN</text>
<text x="89.9" y="143.1">CANL</text>
<text x="103.7" y="139.5">PESD1CAN</text>
<text x="133.8" y="141.2">4k7</text>
<text x="167.9" y="138.4">R7</text>
<text x="202.1" y="139.9">18p</text>
<text x="207.6" y="139.9">18p</text>
<text x="42.9" y="148.6">TXCAN</text>
<text x="89.9" y="145.9">CANH</text>
<text x="121" y="149.9" transform="rotate(-90 121 149.9)">GND</text>
<text x="137.6" y="149.3">GND</text>
<text x="145.2" y="145.9">CPC1017N</text>
<text x="171.2" y="144.5" transform="rotate(-90 171.2 144.5)">R14</text>
<text x="175.6" y="145.9">CANH</text>
<text x="176.4" y="144.5" transform="rotate(-90 176.4 144.5)">120r</text>
<text x="202.1" y="145.4">C3</text>
<text x="207.6" y="145.4">C2</text>
<text x="217" y="145.9">DIAHG</text>
<text x="230" y="144.2">R78</text>
<text x="230.6" y="149.5">4k7</text>
<text x="272.8" y="145.9">HEAT-</text>
<text x="62.2" y="153.3">IC10</text>
<text x="103.7" y="153.3">D10</text>
<text x="156.9" y="150.7">+5V</text>
<text x="203.9" y="152.1">GND</text>
<text x="234.8" y="155.5" transform="rotate(-90 234.8 155.5)">R80</text>
<text x="240" y="155.5" transform="rotate(-90 240 155.5)">100k</text>
<text x="247.4" y="153.3">U$7</text>
<text x="263.2" y="155.3">R79</text>
<text x="51.9" y="157.6">GND</text>
<text x="79.5" y="159">+5V</text>
<text x="87.8" y="157.6">GND</text>
<text x="103.7" y="156.2">+12V</text>
<text x="112.7" y="156.2">+5V</text>
<text x="136.6" y="160.8">33k</text>
<text x="161.8" y="161.8">IC3</text>
<text x="250.2" y="156.9">DIAHD</text>
<text x="263.8" y="160.5">6k8</text>
<text x="125.8" y="162.5">PWM</text>
<text x="137.5" y="166">R5</text>
<text x="174.2" y="163.6">R6</text>
<text x="186.6" y="165.2">OUT2</text>
<text x="237.9" y="163.1">GND</text>
<text x="79.9" y="171" transform="rotate(-90 79.9 171)">39k</text>
<text x="85.2" y="171.6" transform="rotate(-90 85.2 171.6)">R73</text>
<text x="92.7" y="173.5">AD12V</text>
<text x="104.8" y="172.1" transform="rotate(-90 104.8 172.1)">39k</text>
<text x="110" y="172.1" transform="rotate(-90 110 172.1)">R72</text>
<text x="112.6" y="172.7" transform="rotate(-90 112.6 172.7)">D15</text>
<text x="135.7" y="170.3">100nF</text>
<text x="161.8" y="170.7">LMV32</text>
<text x="170.4" y="170.7">1IDBVR</text>
<text x="174.2" y="168.8">1k</text>
<text x="70.5" y="176.3">AD5V</text>
<text x="75.1" y="179.7">D1</text>
<text x="119.1" y="178.2" transform="rotate(-90 119.1 178.2)">BAT54S</text>
<text x="140" y="175.8">C5</text>
<text x="57.4" y="182.8">LM4041DIM3-1.2</text>
<text x="104.8" y="183.2" transform="rotate(-90 104.8 183.2)">R71</text>
<text x="110.1" y="183.2" transform="rotate(-90 110.1 183.2)">10k</text>
<text x="156.9" y="185.3">GND</text>
<text x="79.5" y="190.8">GND</text>
<text x="104.4" y="190.8">GND</text>
</g>
<g font-size="2.3" fill="#808080">
<text x="171.7" y="21.1">1</text>
<text x="171.7" y="23.9">3</text>
<text x="178.1" y="22.3">IP</text>
<text x="186.1" y="22.3">VM</text>
<text x="194.7" y="23.9">4</text>
<text x="194.7" y="21.1">2</text>
<text x="255.1" y="22.3">IN1</text>
<text x="263.8" y="21.1">8</text>
<text x="263.8" y="23.9">14</text>
<text x="171.7" y="26.6">5</text>
<text x="178.1" y="25.1">H+</text>
<text x="178.1" y="27.9">IA</text>
<text x="186.3" y="27.8">UN</text>
<text x="187.2" y="25.1">H-</text>
<text x="194.7" y="26.6">6</text>
<text x="252.5" y="27.9">OUT1</text>
<text x="255.1" y="25.1">IN2</text>
<text x="263.8" y="26.6">9</text>
<text x="263.8" y="29.4">10</text>
<text x="252.2" y="33.4">CANH</text>
<text x="252.5" y="30.6">OUT2</text>
<text x="263.8" y="32.2">13</text>
<text x="263.8" y="34.9">12</text>
<text x="252.5" y="36.1">CANL</text>
<text x="253.2" y="38.9">+12V</text>
<text x="253.6" y="41.7">GND</text>
<text x="263.8" y="37.7">7</text>
<text x="263.8" y="40.5">11</text>
<text x="72.2" y="46">5</text>
<text x="72.2" y="43.2">6</text>
<text x="78.6" y="47.2">VCC GND</text>
<text x="78.6" y="44.4">LX</text>
<text x="85.6" y="44.4">BST</text>
<text x="95.2" y="43.2">1</text>
<text x="95.2" y="46">2</text>
<text x="72.2" y="48.8">4</text>
<text x="78.6" y="50">EN</text>
<text x="87.1" y="50">FB</text>
<text x="95.2" y="48.8">3</text>
<text x="200.1" y="63.2" transform="rotate(-90 200.1 63.2)">32</text>
<text x="202.8" y="63.2" transform="rotate(-90 202.8 63.2)">31</text>
<text x="205.6" y="63.2" transform="rotate(-90 205.6 63.2)">30</text>
<text x="208.4" y="63.2" transform="rotate(-90 208.4 63.2)">29</text>
<text x="211.1" y="63.2" transform="rotate(-90 211.1 63.2)">28</text>
<text x="213.9" y="63.2" transform="rotate(-90 213.9 63.2)">27</text>
<text x="216.7" y="63.2" transform="rotate(-90 216.7 63.2)">26</text>
<text x="219.4" y="63.2" transform="rotate(-90 219.4 63.2)">25</text>
<text x="79.2" y="76.4">31</text>
<text x="86.9" y="77.6">UN</text>
<text x="100.8" y="77.6">RF</text>
<text x="109" y="76.4">27</text>
<text x="185.6" y="76.4">1</text>
<text x="191.9" y="77.6">PD2</text>
<text x="201.3" y="72.8" transform="rotate(-90 201.3 72.8)">PD1</text>
<text x="204" y="72.6" transform="rotate(-90 204 72.6)">PE0</text>
<text x="206.8" y="72.8" transform="rotate(-90 206.8 72.8)">PC0</text>
<text x="209.6" y="72.8" transform="rotate(-90 209.6 72.8)">PD0</text>
<text x="212.3" y="72.6" transform="rotate(-90 212.3 72.6)">PB7</text>
<text x="215.1" y="72.6" transform="rotate(-90 215.1 72.6)">PB6</text>
<text x="217.9" y="72.6" transform="rotate(-90 217.9 72.6)">PB5</text>
<text x="220.6" y="72.8" transform="rotate(-90 220.6 72.8)">PC7</text>
<text x="223.9" y="77.6">PB4</text>
<text x="233.4" y="76.4">24</text>
<text x="79.2" y="79.2">32</text>
<text x="80.5" y="81.9">2</text>
<text x="86.9" y="80.4">IP</text>
<text x="86.9" y="83.1">IA</text>
<text x="100.7" y="83.1">UA</text>
<text x="100.8" y="80.4">CF</text>
<text x="109" y="81.9">23</text>
<text x="109" y="79.2">26</text>
<text x="185.6" y="79.2">2</text>
<text x="185.6" y="81.9">3</text>
<text x="191.9" y="80.4">PD3</text>
<text x="191.9" y="83.1">PC1</text>
<text x="223.8" y="83.1">PC6</text>
<text x="223.9" y="80.4">PB3</text>
<text x="233.4" y="81.9">22</text>
<text x="233.4" y="79.2">23</text>
<text x="80.5" y="84.7">3</text>
<text x="80.5" y="87.4">4</text>
<text x="86.9" y="85.9">OSZ</text>
<text x="86.9" y="88.7">DIAHG</text>
<text x="100.7" y="88.7">US</text>
<text x="100.7" y="85.9">UP</text>
<text x="109" y="87.4">21</text>
<text x="109" y="84.7">22</text>
<text x="185.6" y="84.7">4</text>
<text x="185.6" y="87.4">5</text>
<text x="191.9" y="85.9">VCC</text>
<text x="191.9" y="88.7">GND</text>
<text x="221.6" y="88.7">AGND</text>
<text x="222.1" y="85.9">AREF</text>
<text x="233.4" y="87.4">20</text>
<text x="233.4" y="84.7">21</text>
<text x="80.5" y="90.2">6</text>
<text x="80.5" y="93">7</text>
<text x="80.5" y="95.7">8</text>
<text x="86.9" y="91.4">DIAHD</text>
<text x="86.9" y="94.2">RST</text>
<text x="99" y="94.2">VCC</text>
<text x="100.5" y="91.4">VM</text>
<text x="109" y="95.7">17</text>
<text x="109" y="93">19</text>
<text x="109" y="90.2">20</text>
<text x="185.6" y="90.2">6</text>
<text x="185.6" y="93">7</text>
<text x="185.6" y="95.7">8</text>
<text x="191.9" y="91.4">PC2</text>
<text x="191.9" y="94.2">PC3</text>
<text x="222.1" y="91.4">AVCC</text>
<text x="223.8" y="94.2">PC5</text>
<text x="233.4" y="95.7">17</text>
<text x="233.4" y="93">18</text>
<text x="233.4" y="90.2">19</text>
<text x="79.2" y="98.5">10</text>
<text x="79.4" y="101.3">11</text>
<text x="86.9" y="97">RS</text>
<text x="86.9" y="99.7">RM</text>
<text x="98" y="99.7">MOSI</text>
<text x="100.8" y="96.9">SS</text>
<text x="109" y="101.3">14</text>
<text x="109" y="98.5">15</text>
<text x="191.9" y="97">PB0</text>
<text x="223.8" y="96.9">PC4</text>
<text x="79.2" y="104">12</text>
<text x="86.9" y="102.5">CM</text>
<text x="86.9" y="105.2">UR</text>
<text x="98" y="102.5">MISO</text>
<text x="99.2" y="105.2">SCK</text>
<text x="109" y="104">13</text>
<text x="201.3" y="104.6" transform="rotate(-90 201.3 104.6)">PB1</text>
<text x="204" y="104.6" transform="rotate(-90 204 104.6)">XTAL1</text>
<text x="206.8" y="104.6" transform="rotate(-90 206.8 104.6)">XTAL2</text>
<text x="209.6" y="104.6" transform="rotate(-90 209.6 104.6)">PD4</text>
<text x="212.3" y="104.6" transform="rotate(-90 212.3 104.6)">PD5</text>
<text x="215.1" y="104.6" transform="rotate(-90 215.1 104.6)">PD6</text>
<text x="217.9" y="104.6" transform="rotate(-90 217.9 104.6)">PD7</text>
<text x="220.6" y="104.6" transform="rotate(-90 220.6 104.6)">PB2</text>
<text x="79.2" y="112.3">18</text>
<text x="80.5" y="109.6">5</text>
<text x="86.9" y="110.8">VCCS</text>
<text x="86.9" y="113.5">VCCSS</text>
<text x="100.7" y="110.8">UB</text>
<text x="109" y="109.6">30</text>
<text x="200.1" y="111" transform="rotate(-90 200.1 111)">9</text>
<text x="202.8" y="112.3" transform="rotate(-90 202.8 112.3)">10</text>
<text x="205.6" y="112.1" transform="rotate(-90 205.6 112.1)">11</text>
<text x="208.4" y="112.3" transform="rotate(-90 208.4 112.3)">12</text>
<text x="211.1" y="112.3" transform="rotate(-90 211.1 112.3)">13</text>
<text x="213.9" y="112.3" transform="rotate(-90 213.9 112.3)">14</text>
<text x="216.7" y="112.3" transform="rotate(-90 216.7 112.3)">15</text>
<text x="219.4" y="112.3" transform="rotate(-90 219.4 112.3)">16</text>
<text x="79.2" y="115.1">29</text>
<text x="79.2" y="117.8">28</text>
<text x="86.9" y="116.3">GND</text>
<text x="86.9" y="119.1">GNDS</text>
<text x="149.6" y="115.1">1</text>
<text x="149.6" y="117.8">3</text>
<text x="158.8" y="115.1">2</text>
<text x="158.8" y="117.8">4</text>
<text x="149.6" y="120.6">5</text>
<text x="158.8" y="120.6">6</text>
<text x="141.3" y="137.2">1</text>
<text x="158.8" y="137.2">4</text>
<text x="58.4" y="142.7">3</text>
<text x="58.4" y="140">4</text>
<text x="64.8" y="143.9">VCC</text>
<text x="64.8" y="141.2">RXD</text>
<text x="72.9" y="141.2">VREF</text>
<text x="72.9" y="143.9">CANL</text>
<text x="84.1" y="140">5</text>
<text x="84.1" y="142.7">6</text>
<text x="141.3" y="140">2</text>
<text x="147.7" y="138.4">C+L1</text>
<text x="147.7" y="141.2">C- L2</text>
<text x="158.8" y="140">3</text>
<text x="243.6" y="142.7">3</text>
<text x="243.6" y="140">4</text>
<text x="250" y="143.9">S2</text>
<text x="250" y="141.2">IN2</text>
<text x="258.5" y="141.2">D2</text>
<text x="258.5" y="143.9">D2</text>
<text x="266.6" y="140">5</text>
<text x="266.6" y="142.7">6</text>
<text x="58.4" y="148.2">1</text>
<text x="58.4" y="145.5">2</text>
<text x="64.8" y="149.5">TXD</text>
<text x="64.8" y="146.7">GND</text>
<text x="72.5" y="146.7">CANH</text>
<text x="75.8" y="149.5">RS</text>
<text x="84.1" y="145.5">7</text>
<text x="84.1" y="148.2">8</text>
<text x="243.6" y="148.2">1</text>
<text x="243.6" y="145.5">2</text>
<text x="250" y="149.5">S1</text>
<text x="250" y="146.7">IN1</text>
<text x="258.5" y="146.7">D1</text>
<text x="258.5" y="149.5">D1</text>
<text x="266.6" y="145.5">7</text>
<text x="266.6" y="148.2">8</text>
<text x="158.6" y="159.9" transform="rotate(-90 158.6 159.9)">5</text>
<text x="151.8" y="167.6">3</text>
<text x="151.8" y="162.1">1</text>
<text x="164.9" y="164.8">4</text>
<text x="158.6" y="171.8" transform="rotate(-90 158.6 171.8)">2</text>
</g>
<g font-size="1.9" fill="#c90d0c">
<text x="64.4" y="51.5" transform="rotate(-90 64.4 51.5)">+</text>
<text x="130.7" y="51.5" transform="rotate(-90 130.7 51.5)">+</text>
</g>
</svg>
